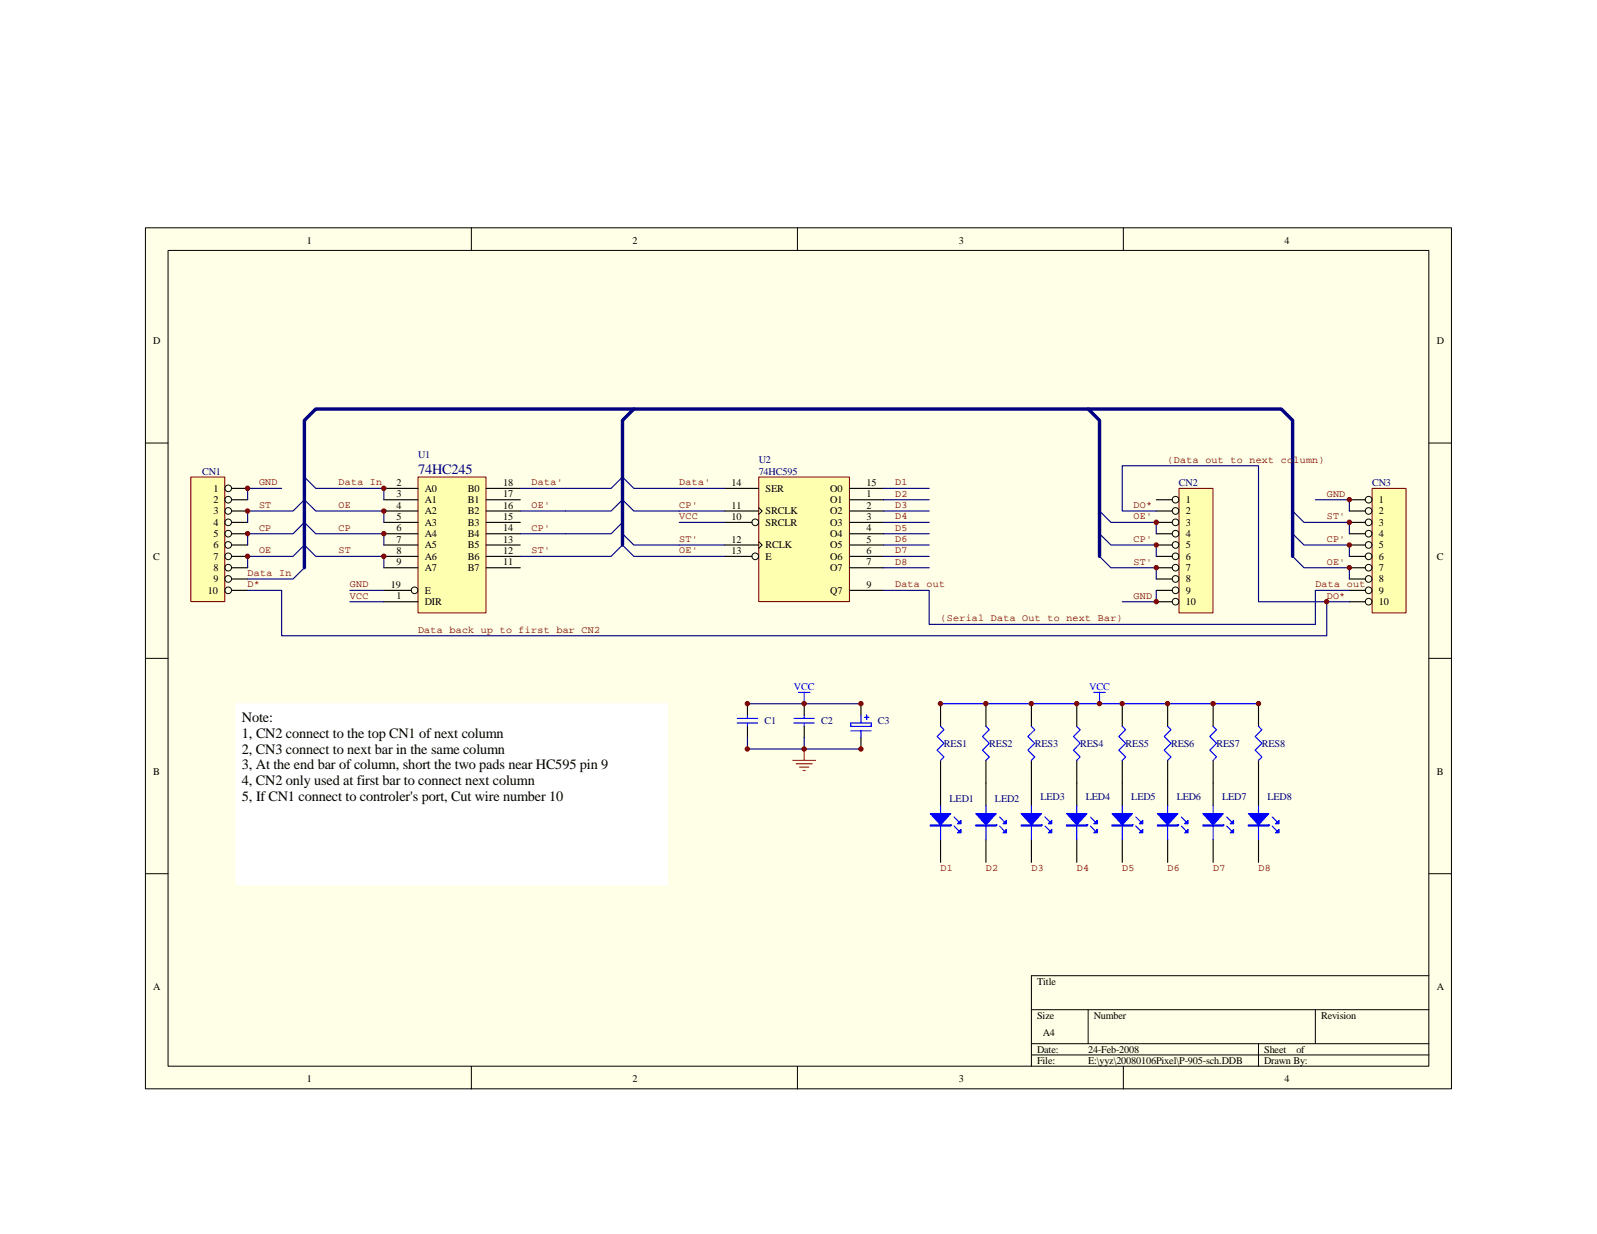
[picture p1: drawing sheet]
<svg xmlns="http://www.w3.org/2000/svg" width="279mm" height="216mm" viewBox="0 0 279 216" stroke-linecap="round" stroke-linejoin="round" font-family="sans-serif">
<path d="M25.4 39.9h228.5v150.6h-228.5z" fill="#ffffe8"/>
<g fill="none" stroke="#000" stroke-width=".17">
<path d="M25.4 39.9h228.5v150.6h-228.5zM82.5 39.9v3.9M139.5 39.9v3.9M196.5 39.9v3.9M29.4 43.8h220.6v142.7h-220.6zM25.4 77.5h4M250 77.5h4M25.4 115.2h4M250 115.2h4M25.4 152.9h4M250 152.9h4M180.4 176.7h69.6"/>
<path d="M190.4 176.7v5.9M230.1 176.7v5.9M250 170.7h-69.6v15.9M82.5 186.6v3.9M139.5 186.6v3.9M180.4 182.6h69.6M180.4 184.6h69.6M196.5 186.6v3.9M220.2 182.6v4"/>
</g>
<g fill="none" stroke="#00f" stroke-width=".2">
<path d="M129 126.5h3.5M129 125.7h3.5M130.8 125.1v.6M130.8 126.5v.6M138.9 126.5h3.6M138.9 125.7h3.6M140.7 125.1v.6M140.7 126.5v.6M148.8 126.5h3.6v.6h-3.6zM148.8 127.9h3.6M150.6 125.1v1.4M150.6 127.9v1.2"/>
<path d="M151.2 125.5h.8M151.6 125.1v.8"/>
</g>
<path d="M130.8 123.1v2M130.8 127.1v2M140.7 123.1v2M140.7 127.1v2M150.6 123.1v2M150.6 129.1v1.9" fill="none" stroke="#000" stroke-width=".2"/>
<path d="M73.2 83.5h11.8v23.7h-11.8z" fill="#ffffb0"/>
<path d="M73.1 83.5h11.9v23.7h-11.9z" fill="none" stroke="#800000" stroke-width=".17"/>
<g fill="none" stroke="#000" stroke-width=".2">
<path d="M67.2 85.4h5.9M67.2 87.4h5.9M67.2 89.4h5.9M67.2 91.4h5.9M67.2 93.4h5.9M67.2 95.4h5.9M67.2 97.3h5.9M67.2 99.3h5.9M85 85.4h6M85 87.4h6M85 89.4h6M85 91.4h6"/>
<path d="M85 93.4h6M85 95.4h6M85 97.3h6M85 99.3h6M67.2 103.3h4.7M67.2 105.3h5.9"/>
</g>
<circle cx="72.5" cy="103.3" r=".58" fill="none" stroke="#000" stroke-width=".17"/>
<path d="M132.8 83.5h15.8v21.8h-15.8z" fill="#ffffb0"/>
<path d="M132.7 83.5h15.9v21.8h-15.9z" fill="none" stroke="#800000" stroke-width=".17"/>
<g fill="none" stroke="#000" stroke-width=".2">
<path d="M126.8 91.4h4.8M126.8 97.3h4.8M126.8 85.4h5.9M126.8 89.4h5.9M126.8 95.4h5.9M148.6 85.4h6M148.6 89.4h6M148.6 91.4h6M148.6 95.4h6M148.6 97.3h6M148.6 87.4h6M148.6 93.4h6"/>
<path d="M148.6 99.3h6M148.6 103.3h6M164.6 123.1v4M164.6 133v8M172.5 123.1v4M172.5 133v8M180.4 123.1v4M180.4 133v8M188.4 123.1v4M188.4 133v8M196.3 123.1v4M196.3 133v8"/>
<path d="M204.3 123.1v4M204.3 133v8M212.2 123.1v4M212.2 133v8M220.2 123.1v4M220.2 133v8M164.6 146.9v4M172.5 146.9v4M180.4 146.9v4M188.4 146.9v4M196.3 146.9v4M204.3 146.9v4"/>
<path d="M212.2 146.9v4M220.2 146.9v4"/>
</g>
<g fill="none" stroke="#000" stroke-width=".17">
<path d="M132.7 88.8l.7 .6-.7 .6M132.7 94.8l.7 .6-.7 .5"/>
<circle cx="132.1" cy="97.3" r=".58"/>
<circle cx="132.1" cy="91.4" r=".58"/>
</g>
<g fill="none" stroke="#000080" stroke-width=".2">
<path d="M91 93.4h8M91 89.4h8M91 85.5h8M91 97.3h8M118.8 89.4h8M118.8 95.4h8M118.8 97.3h8M118.8 91.4h8M154.6 93.4h8M154.6 89.4h8M154.6 85.5h8M154.6 97.3h8"/>
<path d="M154.6 99.3h8M154.6 95.4h8M154.6 91.4h8M154.6 87.4h8M61.2 103.3h6M61.2 105.3h6M130.8 129.1v1.9h19.8M130.8 123.1h19.8M140.7 129.1v1.9"/>
</g>
<g fill="#800000" stroke="#800000" stroke-width=".17">
<circle cx="130.7" cy="123.1" r=".38"/>
<circle cx="130.7" cy="131" r=".38"/>
<circle cx="150.6" cy="131" r=".38"/>
<circle cx="150.6" cy="123.1" r=".38"/>
<circle cx="164.5" cy="123.1" r=".38"/>
<circle cx="172.5" cy="123.1" r=".39"/>
<circle cx="180.4" cy="123.1" r=".38"/>
<circle cx="188.4" cy="123.1" r=".39"/>
<circle cx="196.3" cy="123.1" r=".38"/>
<circle cx="192.4" cy="123.1" r=".39"/>
<circle cx="204.3" cy="123.1" r=".39"/>
<circle cx="212.2" cy="123.1" r=".39"/>
<circle cx="220.2" cy="123.1" r=".38"/>
</g>
<g fill="none" stroke="#00f" stroke-width=".2">
<path d="M139.7 121.1h2M140.7 121.1v2M164.6 127.1l.5 .6-1.2 1.2 1.2 1.1-1.2 1.3 1.2 1.1-.5 .6M164.6 123.1h55.6M172.5 127.1l.6 .6-1.2 1.2 1.2 1.1-1.2 1.3 1.2 1.1-.6 .6M180.4 127.1l.6 .6-1.2 1.2 1.2 1.1-1.2 1.3 1.2 1.1-.6 .6M188.4 127.1l.6 .6-1.2 1.2 1.2 1.1-1.2 1.3 1.2 1.1-.6 .6M191.4 121.1h2M192.4 121.1v2M196.3 127.1l.6 .6-1.1 1.2 1.1 1.1-1.1 1.3 1.1 1.1-.6 .6M204.3 127.1l.6 .6-1.2 1.2 1.2 1.1-1.2 1.3 1.2 1.1-.6 .6M212.2 127.1l.6 .6-1.2 1.2 1.2 1.1-1.2 1.3 1.2 1.1-.6 .6"/>
<path d="M220.2 127.1l.6 .6-1.2 1.2 1.2 1.1-1.2 1.3 1.2 1.1-.6 .6M164.6 141v5.9M166.9 144.5l.8 .8M166.9 142.9l.8 .8M172.5 141v5.9M174.9 144.5l.8 .8M174.9 142.9l.8 .8M180.4 141v5.9M182.8 144.5l.8 .8M182.8 142.9l.8 .8M188.4 141v5.9M190.8 144.5l.8 .8"/>
<path d="M190.8 142.9l.8 .8M196.3 141v5.9M198.7 144.5l.8 .8M198.7 142.9l.8 .8M204.3 141v5.9M206.7 144.5l.8 .8M206.7 142.9l.8 .8M212.2 141v5.9M214.6 144.5l.8 .8M214.6 142.9l.8 .8M220.2 141v5.9M222.6 144.5l.8 .8"/>
<path d="M222.6 142.9l.8 .8"/>
</g>
<g fill="#00f" stroke="#00f" stroke-width=".2">
<path d="M162.8 142.3h3.5l-1.7 2z"/>
<path d="M167.5 145.7l.6-.6v.6z"/>
<path d="M167.5 144.1l.6-.6v.6z"/>
<path d="M170.7 142.3h3.6l-1.8 2z"/>
<path d="M175.5 145.7l.6-.6v.6z"/>
<path d="M175.5 144.1l.6-.6v.6z"/>
<path d="M178.7 142.3h3.5l-1.8 2z"/>
<path d="M183.4 145.7l.6-.6v.6z"/>
<path d="M183.4 144.1l.6-.6v.6z"/>
<path d="M186.6 142.3h3.6l-1.8 2z"/>
<path d="M191.4 145.7l.6-.6v.6z"/>
<path d="M191.4 144.1l.6-.6v.6z"/>
<path d="M194.5 142.3h3.6l-1.8 2z"/>
<path d="M199.3 145.7l.6-.6v.6z"/>
<path d="M199.3 144.1l.6-.6v.6z"/>
<path d="M202.5 142.3h3.6l-1.8 2z"/>
<path d="M207.3 145.7l.6-.6v.6z"/>
<path d="M207.3 144.1l.6-.6v.6z"/>
<path d="M210.4 142.3h3.6l-1.8 2z"/>
<path d="M215.2 145.7l.6-.6v.6z"/>
<path d="M215.2 144.1l.6-.6v.6z"/>
<path d="M218.4 142.3h3.6l-1.8 2z"/>
<path d="M223.2 145.7l.6-.6v.6z"/>
<path d="M223.2 144.1l.6-.6v.6z"/>
<path d="M162.8 144.3h3.5v.2h-3.5z" fill-rule="evenodd"/>
<path d="M170.7 144.3h3.6v.2h-3.6z" fill-rule="evenodd"/>
<path d="M178.7 144.3h3.5v.2h-3.5z" fill-rule="evenodd"/>
<path d="M186.6 144.3h3.6v.2h-3.6z" fill-rule="evenodd"/>
<path d="M194.5 144.3h3.6v.2h-3.6z" fill-rule="evenodd"/>
<path d="M202.5 144.3h3.6v.2h-3.6z" fill-rule="evenodd"/>
<path d="M210.4 144.3h3.6v.2h-3.6z" fill-rule="evenodd"/>
<path d="M218.4 144.3h3.6v.2h-3.6z" fill-rule="evenodd"/>
</g>
<path d="M138.7 133h4M139.3 133.6h2.8M139.9 134.2h1.6M140.5 134.8h.4M140.7 131v2" fill="none" stroke="#f00" stroke-width=".2"/>
<path d="M33.4 83.5h5.9v21.8h-5.9z" fill="#ffffb0"/>
<path d="M33.4 83.5h5.9v21.8h-5.9z" fill="none" stroke="#800000" stroke-width=".17"/>
<g fill="none" stroke="#000" stroke-width=".17">
<circle cx="39.9" cy="87.4" r=".58"/>
<circle cx="39.9" cy="95.3" r=".58"/>
<circle cx="39.9" cy="89.4" r=".58"/>
<circle cx="39.9" cy="85.4" r=".58"/>
<circle cx="39.9" cy="99.3" r=".58"/>
<circle cx="39.9" cy="91.4" r=".58"/>
<circle cx="39.9" cy="97.3" r=".58"/>
<circle cx="39.9" cy="93.4" r=".58"/>
<circle cx="39.9" cy="103.3" r=".58"/>
<circle cx="39.9" cy="101.3" r=".58"/>
</g>
<path d="M40.5 85.4h2.8M40.5 87.4h2.8M40.5 89.4h2.8M40.5 91.4h2.8M40.5 93.4h2.8M40.5 95.4h2.8M40.5 97.3h2.8M40.5 99.3h2.8M40.5 101.3h2.8M40.5 103.3h2.8" fill="none" stroke="#000" stroke-width=".2"/>
<path d="M240.1 85.5h5.9v21.7h-5.9z" fill="#ffffb0"/>
<path d="M240.1 85.4h5.9v21.8h-5.9z" fill="none" stroke="#800000" stroke-width=".17"/>
<g fill="none" stroke="#000" stroke-width=".17">
<circle cx="239.4" cy="91.4" r=".58"/>
<circle cx="239.4" cy="97.3" r=".58"/>
<circle cx="239.4" cy="99.3" r=".58"/>
<circle cx="239.4" cy="89.4" r=".58"/>
<circle cx="239.4" cy="95.3" r=".58"/>
<circle cx="239.4" cy="87.4" r=".58"/>
<circle cx="239.4" cy="93.4" r=".58"/>
<circle cx="239.4" cy="105.3" r=".58"/>
<circle cx="239.4" cy="103.3" r=".58"/>
<circle cx="239.4" cy="101.3" r=".58"/>
</g>
<path d="M236.1 87.4h2.8M236.1 89.4h2.8M236.1 91.4h2.8M236.1 93.4h2.8M236.1 95.4h2.8M236.1 97.3h2.8M236.1 99.3h2.8M236.1 101.3h2.8M236.1 103.3h2.8M236.1 105.3h2.8" fill="none" stroke="#000" stroke-width=".2"/>
<path d="M206.3 85.5h5.9v21.7h-5.9z" fill="#ffffb0"/>
<path d="M206.3 85.4h5.9v21.8h-5.9z" fill="none" stroke="#800000" stroke-width=".17"/>
<g fill="none" stroke="#000" stroke-width=".17">
<circle cx="205.7" cy="95.3" r=".58"/>
<circle cx="205.7" cy="87.4" r=".58"/>
<circle cx="205.7" cy="91.4" r=".58"/>
<circle cx="205.7" cy="97.3" r=".58"/>
<circle cx="205.7" cy="99.3" r=".58"/>
<circle cx="205.7" cy="93.4" r=".58"/>
<circle cx="205.7" cy="89.4" r=".58"/>
<circle cx="205.7" cy="103.3" r=".58"/>
<circle cx="205.7" cy="101.3" r=".58"/>
<circle cx="205.7" cy="105.3" r=".58"/>
</g>
<path d="M202.3 87.4h2.8M202.3 89.4h2.8M202.3 91.4h2.8M202.3 93.4h2.8M202.3 95.4h2.8M202.3 97.3h2.8M202.3 99.3h2.8M202.3 101.3h2.8M202.3 103.3h2.8M202.3 105.3h2.8" fill="none" stroke="#000" stroke-width=".2"/>
<g fill="none" stroke="#000080" stroke-width=".2">
<path d="M49.3 85.4h-6v2M53.3 83.5l1.9 1.9h12v2M53.3 99.3l-2 2h-8M67.2 91.4v-2h-12l-1.9-2-2 2h-8v2M67.2 95.4v-2h-12l-1.9-2-2 2h-8v2M67.2 99.3v-2h-12l-1.9-1.9-2 1.9h-8v2M99 85.4h7.9l2-1.9 2 1.9h15.9M99 89.4h7.9l2-2 2 2h7.9M99 97.3h7.9l2-1.9 2 1.9h7.9M108.9 91.4l-2 2h-7.9M108.9 93.4l2 2h7.9M192.4 89.4l2 2h7.9v2"/>
<path d="M192.4 93.4l2 2h7.9v1.9M192.4 97.3l2 2h7.9v2M202.3 89.4h-6v-7.9h23.9v23.8h15.9M226.1 89.4l2 2h8v2M226.1 93.4l2 2h8v1.9M226.1 97.3l2 2h8v2M230.1 87.4h6v2M43.3 103.3h6v7.9h182.8v-5.9M154.6 103.3h8v5.9h67.5v-5.9h6M202.3 103.3v2h-6"/>
</g>
<path d="M110.9 71.6l-2 2v21.8M190.4 71.6l2 2v23.7M226.1 97.3v-23.7l-1.9-2h-169l-1.9 2v25.7" fill="none" stroke="#000080" stroke-width=".6"/>
<g fill="#800000" stroke="#800000" stroke-width=".17">
<circle cx="67.1" cy="85.4" r=".39"/>
<circle cx="67.2" cy="89.4" r=".39"/>
<circle cx="67.2" cy="93.4" r=".39"/>
<circle cx="67.1" cy="97.3" r=".39"/>
<circle cx="43.3" cy="85.4" r=".39"/>
<circle cx="43.3" cy="89.4" r=".38"/>
<circle cx="43.3" cy="93.4" r=".38"/>
<circle cx="43.3" cy="97.3" r=".39"/>
<circle cx="140.7" cy="123.1" r=".39"/>
<circle cx="140.7" cy="131" r=".39"/>
<circle cx="202.3" cy="91.4" r=".39"/>
<circle cx="236.1" cy="99.3" r=".38"/>
<circle cx="202.3" cy="99.3" r=".38"/>
<circle cx="236.1" cy="91.4" r=".39"/>
<circle cx="202.3" cy="95.4" r=".38"/>
<circle cx="236.1" cy="95.4" r=".38"/>
<circle cx="202.3" cy="105.3" r=".38"/>
<circle cx="236.1" cy="87.4" r=".38"/>
<circle cx="232.1" cy="105.3" r=".38"/>
</g>
<path d="M41.4 123.1h75.4v31.7h-75.4z" fill="#fff"/>
<path d="M41.3 123.1h75.5v31.7h-75.5z" fill="none" stroke="#fff" stroke-width=".17"/>
<text font-size="2.5" fill="#000080" x="73.1" y="82.9">74HC245</text>
<g font-size="2.5">
<text x="42.3" y="129.1">1, CN2 connect to the top CN1 of next column</text>
<text x="42.3" y="131.8">2, CN3 connect to next bar in the same column</text>
<text x="42.3" y="126.3">Note:</text>
<text x="42.3" y="134.6">3, At the end bar of column, short the two pads near HC595 pin 9</text>
<text x="42.3" y="137.4">4, CN2 only used at first bar to connect next column</text>
<text x="42.3" y="140.2">5, If CN1 connect to controler's port, Cut wire number 10</text>
</g>
<g font-size="1.8">
<text x="53.7" y="42.6">1</text>
<text x="110.7" y="42.6">2</text>
<text x="167.7" y="42.6">3</text>
<text x="224.7" y="42.6">4</text>
<text x="26.8" y="60.3">D</text>
<text x="251.4" y="60.3">D</text>
<text x="37.4" y="86">1</text>
<text x="37.4" y="88">2</text>
<text x="37.4" y="90">3</text>
<text x="69.4" y="85">2</text>
<text x="69.4" y="87">3</text>
<text x="69.4" y="89">4</text>
<text x="74.3" y="86">A0</text>
<text x="74.3" y="88">A1</text>
<text x="74.3" y="90">A2</text>
<text x="81.9" y="86">B0</text>
<text x="81.9" y="88">B1</text>
<text x="81.9" y="90">B2</text>
<text x="88" y="85">18</text>
<text x="88" y="87">17</text>
<text x="88" y="89">16</text>
<text x="128" y="85">14</text>
<text x="128" y="89">11</text>
<text x="133.9" y="86">SER</text>
<text x="133.9" y="90">SRCLK</text>
<text x="145.3" y="86">O0</text>
<text x="145.3" y="88">O1</text>
<text x="145.3" y="90">O2</text>
<text x="151.6" y="85">15</text>
<text x="151.6" y="87">1</text>
<text x="151.6" y="89">2</text>
<text x="207.5" y="88">1</text>
<text x="207.5" y="90">2</text>
<text x="241.2" y="88">1</text>
<text x="241.2" y="90">2</text>
<text x="37.4" y="92">4</text>
<text x="37.4" y="94">5</text>
<text x="37.4" y="95.9">6</text>
<text x="69.4" y="91">5</text>
<text x="69.4" y="93">6</text>
<text x="69.4" y="95">7</text>
<text x="74.3" y="92">A3</text>
<text x="74.3" y="94">A4</text>
<text x="74.3" y="95.9">A5</text>
<text x="81.9" y="92">B3</text>
<text x="81.9" y="94">B4</text>
<text x="81.9" y="95.9">B5</text>
<text x="88" y="91">15</text>
<text x="88" y="93">14</text>
<text x="88" y="95">13</text>
<text x="128" y="91">10</text>
<text x="128" y="95">12</text>
<text x="133.9" y="92">SRCLR</text>
<text x="133.9" y="95.9">RCLK</text>
<text x="145.3" y="92">O3</text>
<text x="145.3" y="94">O4</text>
<text x="145.3" y="95.9">O5</text>
<text x="151.6" y="91">3</text>
<text x="151.6" y="93">4</text>
<text x="151.6" y="95">5</text>
<text x="207.5" y="92">3</text>
<text x="207.5" y="94">4</text>
<text x="207.5" y="95.9">5</text>
<text x="241.2" y="92">3</text>
<text x="241.2" y="94">4</text>
<text x="241.2" y="95.9">5</text>
<text x="26.8" y="97.9">C</text>
<text x="37.4" y="97.9">7</text>
<text x="37.4" y="99.9">8</text>
<text x="37.4" y="101.9">9</text>
<text x="69.4" y="96.9">8</text>
<text x="69.4" y="98.9">9</text>
<text x="74.3" y="97.9">A6</text>
<text x="74.3" y="99.9">A7</text>
<text x="81.9" y="97.9">B6</text>
<text x="81.9" y="99.9">B7</text>
<text x="88" y="96.9">12</text>
<text x="88" y="98.9">11</text>
<text x="128" y="96.9">13</text>
<text x="133.9" y="97.9">E</text>
<text x="145.3" y="97.9">O6</text>
<text x="145.3" y="99.9">O7</text>
<text x="151.6" y="96.9">6</text>
<text x="151.6" y="98.9">7</text>
<text x="207.5" y="97.9">6</text>
<text x="207.5" y="99.9">7</text>
<text x="207.5" y="101.9">8</text>
<text x="241.2" y="97.9">6</text>
<text x="241.2" y="99.9">7</text>
<text x="241.2" y="101.9">8</text>
<text x="251.4" y="97.9">C</text>
<text x="36.4" y="103.9">10</text>
<text x="68.4" y="102.9">19</text>
<text x="69.4" y="104.9">1</text>
<text x="74.3" y="103.9">E</text>
<text x="74.3" y="105.9">DIR</text>
<text x="145.3" y="103.9">Q7</text>
<text x="151.6" y="102.9">9</text>
<text x="207.5" y="103.9">9</text>
<text x="207.5" y="105.9">10</text>
<text x="241.2" y="103.9">9</text>
<text x="241.2" y="105.9">10</text>
<text x="26.8" y="135.6">B</text>
<text x="251.4" y="135.6">B</text>
<text x="26.8" y="173.2">A</text>
<text x="181.4" y="172.3">Title</text>
<text x="251.4" y="173.2">A</text>
<text x="181.4" y="178.2">Size</text>
<text x="191.4" y="178.2">Number</text>
<text x="231.1" y="178.2">Revision</text>
<text x="181.4" y="184.2">Date:</text>
<text x="182.4" y="181.2">A4</text>
<text x="190.4" y="184.2">24-Feb-2008</text>
<text x="221.2" y="184.2">Sheet</text>
<text x="226.8" y="184.2">of</text>
<text x="53.7" y="189.3">1</text>
<text x="110.7" y="189.3">2</text>
<text x="167.7" y="189.3">3</text>
<text x="181.4" y="186.1">File:</text>
<text x="190.4" y="186.1">E:\yyz\20080106Pixel\P-905-sch.DDB</text>
<text x="221.2" y="186.1">Drawn By:</text>
<text x="224.7" y="189.3">4</text>
</g>
<g font-size="1.8" fill="#000080">
<text x="35.4" y="83.1">CN1</text>
<text x="73.1" y="80.1">U1</text>
<text x="132.7" y="81.1">U2</text>
<text x="132.7" y="83.1">74HC595</text>
<text x="206.3" y="85">CN2</text>
<text x="240.1" y="85">CN3</text>
<text x="133.7" y="126.7">C1</text>
<text x="143.7" y="126.7">C2</text>
<text x="153.6" y="126.7">C3</text>
<text x="165.1" y="130.6">RES1</text>
<text x="173.1" y="130.6">RES2</text>
<text x="181" y="130.6">RES3</text>
<text x="189" y="130.6">RES4</text>
<text x="196.9" y="130.6">RES5</text>
<text x="204.9" y="130.6">RES6</text>
<text x="212.8" y="130.6">RES7</text>
<text x="220.8" y="130.6">RES8</text>
<text x="166.1" y="140.4">LED1</text>
<text x="174.1" y="140.4">LED2</text>
<text x="182" y="140">LED3</text>
<text x="190" y="140">LED4</text>
<text x="197.9" y="140">LED5</text>
<text x="205.9" y="140">LED6</text>
<text x="213.8" y="140">LED7</text>
<text x="221.8" y="140">LED8</text>
</g>
<g font-size="1.8" fill="#800000">
<text x="204.3" y="81">(Data out to next column)</text>
<text x="45.3" y="88.9">ST</text>
<text x="45.3" y="84.9">GND</text>
<text x="59.2" y="84.9">Data In</text>
<text x="59.2" y="88.9">OE</text>
<text x="93" y="88.9">OE'</text>
<text x="93" y="84.9">Data'</text>
<text x="118.8" y="88.9">CP'</text>
<text x="118.8" y="84.9">Data'</text>
<text x="156.6" y="84.9">D1</text>
<text x="156.6" y="86.9">D2</text>
<text x="156.6" y="88.9">D3</text>
<text x="198.3" y="88.9">DO*</text>
<text x="232.1" y="86.9">GND</text>
<text x="45.3" y="92.9">CP</text>
<text x="59.2" y="92.9">CP</text>
<text x="93" y="92.9">CP'</text>
<text x="118.8" y="90.9">VCC</text>
<text x="118.8" y="94.8">ST'</text>
<text x="156.6" y="90.9">D4</text>
<text x="156.6" y="92.9">D5</text>
<text x="156.6" y="94.8">D6</text>
<text x="198.3" y="90.9">OE'</text>
<text x="198.3" y="94.8">CP'</text>
<text x="232.1" y="90.9">ST'</text>
<text x="232.1" y="94.8">CP'</text>
<text x="43.3" y="100.8">Data In</text>
<text x="45.3" y="96.8">OE</text>
<text x="59.2" y="96.8">ST</text>
<text x="93" y="96.8">ST'</text>
<text x="118.8" y="96.8">OE'</text>
<text x="156.6" y="96.8">D7</text>
<text x="156.6" y="98.8">D8</text>
<text x="198.3" y="98.8">ST'</text>
<text x="232.1" y="98.8">OE'</text>
<text x="43.3" y="102.8">D*</text>
<text x="61.2" y="102.8">GND</text>
<text x="61.2" y="104.8">VCC</text>
<text x="156.6" y="102.8">Data out</text>
<text x="198.3" y="104.8">GND</text>
<text x="230.1" y="102.8">Data out</text>
<text x="232.1" y="104.8">DO*</text>
<text x="73.1" y="110.7">Data back up to first bar CN2</text>
<text x="164.5" y="108.7">(Serial Data Out to next Bar)</text>
<text x="164.5" y="152.3">D1</text>
<text x="172.5" y="152.3">D2</text>
<text x="180.4" y="152.3">D3</text>
<text x="188.4" y="152.3">D4</text>
<text x="196.3" y="152.3">D5</text>
<text x="204.3" y="152.3">D6</text>
<text x="212.2" y="152.3">D7</text>
<text x="220.2" y="152.3">D8</text>
</g>
<g font-size="1.8" fill="#00f">
<text x="138.9" y="120.7">VCC</text>
<text x="190.6" y="120.7">VCC</text>
</g>
</svg>
